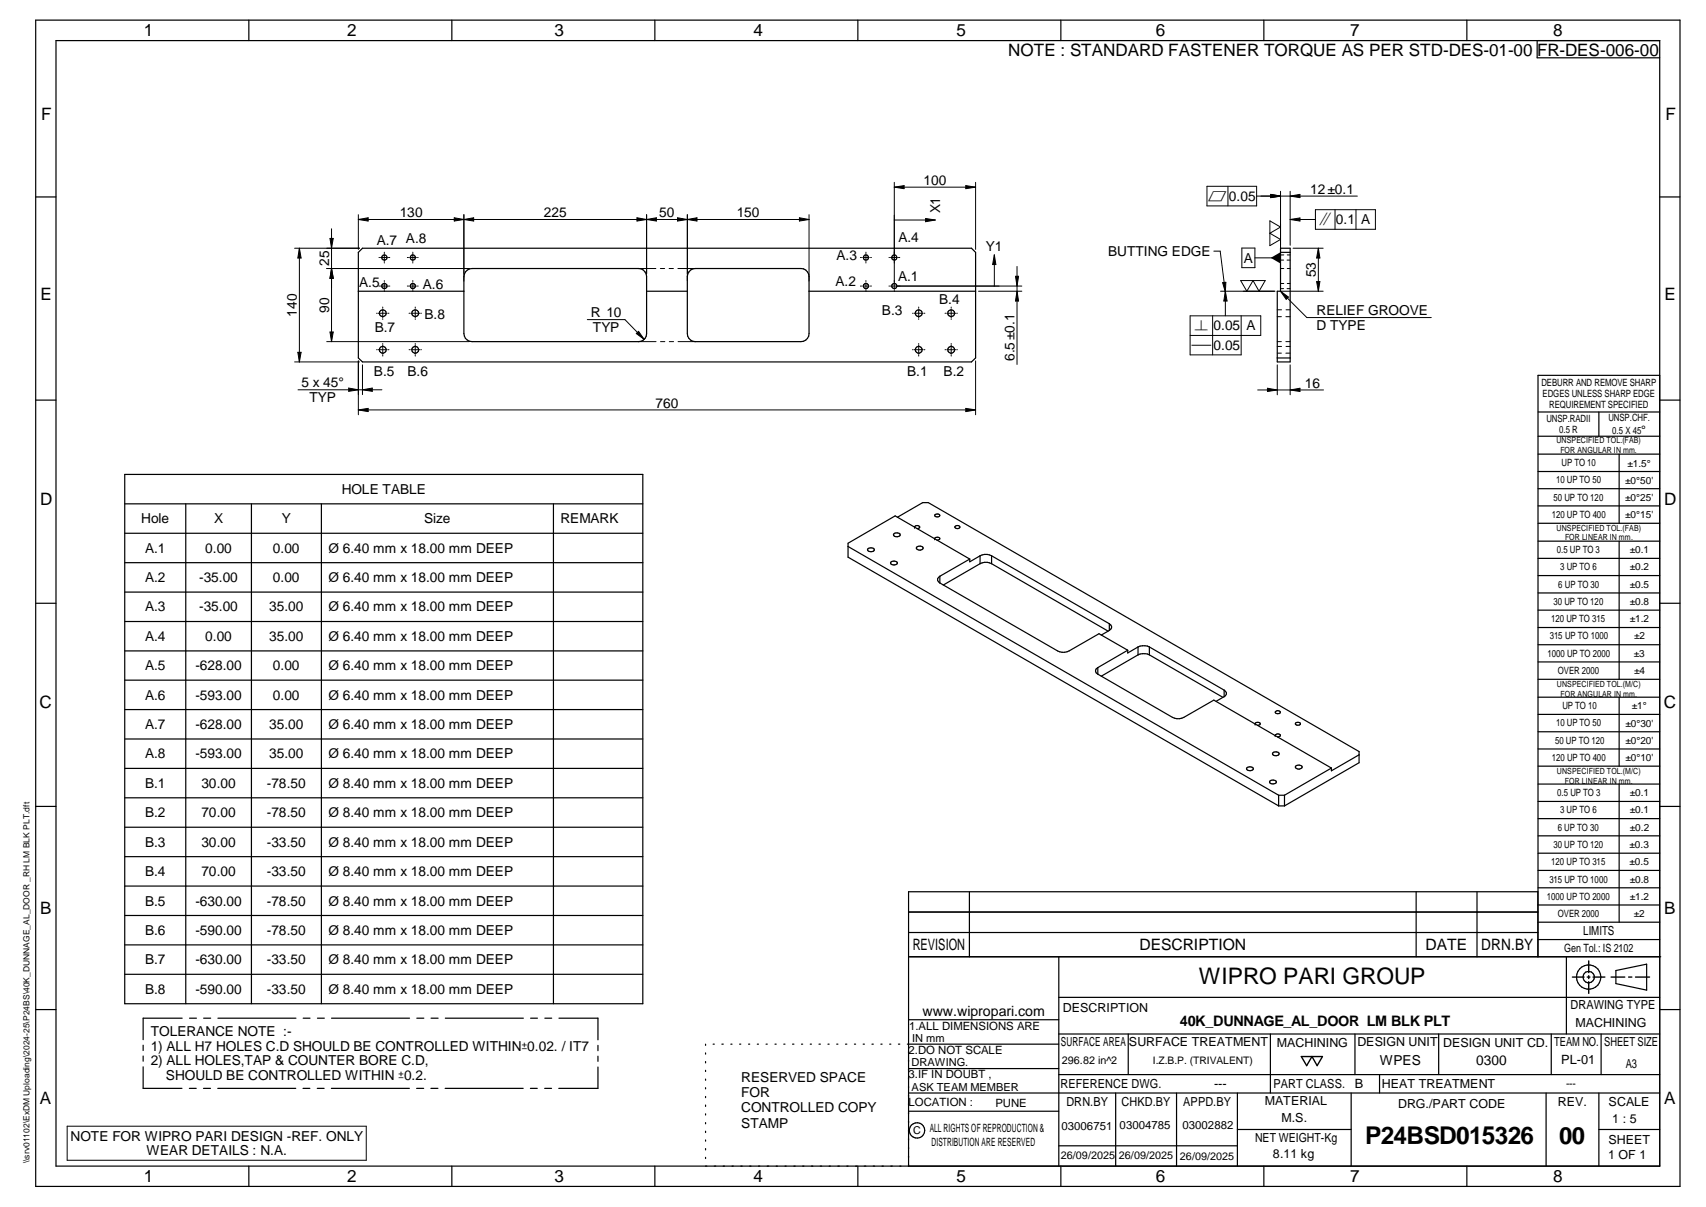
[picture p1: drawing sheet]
<svg xmlns="http://www.w3.org/2000/svg" width="420mm" height="297mm" viewBox="0 0 420 297" stroke-linecap="round" stroke-linejoin="round" font-family="sans-serif">
<g fill="none" stroke="#000" stroke-width=".3">
<path d="M8.8 5h405v287h-405zM13.8 10h395v277h-395zM61.3 5v5M111.3 5v5M161.3 5v5M211.3 5v5M261.3 5v5M311.3 5v5M361.3 5v5M378.6 10v4.2h30.2M8.8 48.5h5M408.8 48.5h5"/>
<path d="M88.3 62.1l1-1h150l1 1v26l-1 1h-150l-1-1zM88.3 71.7h25.9M114.6 66.9l1-.7 .7-.1h41a1.97 1.97 0 0 1 1.9 2v14a1.97 1.97 0 0 1-1.9 2h-41a2.03 2.03 0 0 1-2.1-2v-14zM159.2 71.7h10.1M170.1 66.5l1.2-.4h26a1.97 1.97 0 0 1 2 2v14a1.97 1.97 0 0 1-2 2h-26a1.97 1.97 0 0 1-2-2v-14l.1-.6zM199.3 71.7h41M315.4 62.1h2.3M315.4 61.1h2.3v28h-3.1v-17.4h.8zM8.8 98.5h5M314.6 88.1h3.1M408.8 92.4h-30v143.1M408.8 98.5h5"/>
<path d="M30.7 116.8h127.6v130.2h-127.6zM378.8 101.4h30M378.8 107.4h30M378.8 111.8h30M378.8 116h30M393.8 101.4v6M398.8 111.8v17M30.7 124h127.6M30.7 131.2h127.6M30.7 138.5h127.6M45.8 124v123M61.9 124v123"/>
<path d="M79.2 124v123M136.3 124v123M208.9 134.5l106 61.2M213.7 135.1l.6-.3a.78 .78 0 0 1 1 .5 .98 .98 0 0 1-1.7 0zM219.4 138.3l.6-.2a.67 .67 0 0 1 .9 .7l-.6 .2a.67 .67 0 0 1-.9-.7zM220.1 131.4l.6-.3a.68 .68 0 0 1 .9 .7l-.5 .3a.78 .78 0 0 1-1.1-.5zM221 127.3l6.2-3.6h1.4l106.1 61.3v2.7l-18.4 10.6M225.2 129.8h.1M225.2 129.7a.7 .7 0 0 1 .7-.4 .7 .7 0 0 1 .6 .5l-.7 .3M225.8 134.7l.5-.3a.78 .78 0 0 1 1.1 .5 .94 .94 0 0 1-.9 .5 .94 .94 0 0 1-.8-.5zM230.2 132.6h.1M230.2 132.5a.74 .74 0 0 1 1.3 .1l-.8 .3"/>
<path d="M230.3 126.7l.2-.2a.69 .69 0 0 1 1 .3 .72 .72 0 0 1-1.3 0zM235.2 129.5a.76 .76 0 0 1 1.2 .2 .62 .62 0 0 1-.6 .4 .62 .62 0 0 1-.6-.6zM238.8 137.6l-7.3 4.2M238.8 137.6l-18.3-10.6-11.6 6.7v3.4l106 61.2M241.4 136.8l-2.6 1.5v-.7M241.4 138.7l-9.1 5.3M241.4 136.8v1.9M241.4 138.7a3 3 0 0 1 2.8 0M244.2 138.7l28.7 16.6M244.2 136.8v1.9M244.2 136.8l29 16.7M244.2 136.8a3 3 0 0 0-2.8 0"/>
<path d="M378.8 120.3h30M378.8 124.5h30M378.8 128.8h30M378.8 133.2h30M378.8 137.4h30M398.8 133.2v34M8.8 148.5h5M30.7 145.7h127.6M30.7 153h127.6M231.5 143.5l29 16.7a3 3 0 0 0 2.8 0l7.4-4.2 7 4M231.5 141.8a.88 .88 0 0 0-.6 .8 .88 .88 0 0 0 .6 .9M231.5 141.8v1.7"/>
<path d="M273.2 153.5v1.7M273.2 153.5a.88 .88 0 0 1 .6 .8 .88 .88 0 0 1-.6 .9M273.2 155.2l-2 1.1M280.3 159.2l-2.6 1.5v-.7M280.3 159.2v2M283.1 159.2a3.3 3.3 0 0 0-2.8 0M283.1 159.2v2M283.1 159.2l18.4 10.6M378.8 141.6h30M378.8 145.9h30M378.8 150.2h30M378.8 154.4h30"/>
<path d="M378.8 158.7h30M408.8 148.5h5M30.7 160.2h127.6M30.7 167.4h127.6M30.7 174.6h127.6M270.4 165.9l18.3 10.6a3 3 0 0 0 2.9 0l7.3-4.2 29 16.7M270.4 164.3a.85 .85 0 0 0-.6 .8 .85 .85 0 0 0 .6 .8M270.4 164.3v1.6M277.7 160l-7.3 4.3M280.3 161.2l-9.1 5.2M280.3 161.2a3.3 3.3 0 0 1 2.8 0M283.1 161.2l18.1 10.4"/>
<path d="M301.5 169.8v1.7M301.5 169.8a.85 .85 0 0 1 .6 .8 .85 .85 0 0 1-.6 .9M301.5 171.5l-2 1.1M309.1 178.2h.1M309.1 178.1a.72 .72 0 0 1 1.3 0l-.1 .3-.6 .1M314.1 175.1a.76 .76 0 0 1 1.2 .2 .72 .72 0 0 1-1.2 0zM319.1 177.9l.2-.1a.68 .68 0 0 1 1 .3 .76 .76 0 0 1-1.3 0zM378.8 162.9h30M378.8 167.2h30M378.8 171.6h30M378.8 175.8h30M398.8 171.6v17"/>
<path d="M8.8 198.5h5M30.7 181.9h127.6M30.7 189.1h127.6M30.7 196.3h127.6M307.1 189l.6-.3a.67 .67 0 0 1 .9 .7l-.6 .3a.68 .68 0 0 1-.9-.7zM312.7 192.2l.6-.2a.68 .68 0 0 1 1 .7l-.6 .2a.78 .78 0 0 1-1-.5zM313.5 185.3l.5-.3a.78 .78 0 0 1 1 .5 .94 .94 0 0 1-1.6 0zM314.1 181a.7 .7 0 0 1 .6-.4 .7 .7 0 0 1 .6 .4l-.7 .4M314.1 181h.1M314.9 195.7h1.4M314.9 195.7v2.6M314.9 198.3h1.4"/>
<path d="M316.3 195.7v2.6M319.1 188.6l.6-.3a.67 .67 0 0 1 .9 .7 1 1 0 0 1-1.6-.2zM327.9 189l-11.6 6.7M334.7 185.8l-6.8 3.9v-.7M378.8 180.1h30M378.8 184.3h30M378.8 188.6h30M378.8 193h30M378.8 197.2h30M398.8 193v33.9M408.8 198.5h5M30.7 203.6h127.6"/>
<path d="M30.7 210.8h127.6M30.7 218.1h127.6M238.7 219.5v16M348.8 219.5v16M363.8 219.5v16M378.8 201.5h30M378.8 205.7h30M378.8 210h30M378.8 214.2h30M378.8 218.5h30M30.7 225.3h127.6M30.7 232.5h127.6"/>
<path d="M30.7 239.8h127.6M223.8 235.5h185.2M223.8 229.5h154.9M223.8 224.5h154.9M260.8 235.5v51.5M378.7 235.5v-16h-154.9v67.5M378.8 222.7h30M378.8 226.9h30M378.8 231.2h30M385.8 235.5v19M398 238.8l7.5-1.5v6.4l-7.5-1.6zM8.8 248.5h5"/>
<path d="M35.3 257.2v1.3M35.3 259.9v1.3M44.9 250.6h-9.6v5.3M46.7 250.6h1.7M50.2 250.6h1.7M53.7 250.6h19.2M74.7 250.6h1.7M78.2 250.6h1.7M81.6 250.6h19.3M102.6 250.6h1.8M106.2 250.6h1.7M109.7 250.6h19.2"/>
<path d="M130.7 250.6h1.7M134.2 250.6h1.7M137.7 250.6h9.6v5.3M147.3 257.3v1.3M147.3 259.9v1.3M173.8 257v.3M173.8 259.1v.3M175.6 257h.3M177.8 257h.3M180 257h.3M182.1 257h.3M184.4 257h.2"/>
<path d="M186.5 257h.3M188.7 257h.3M190.9 257h.3M193 257h.3M195.2 257h.3M197.4 257h.3M199.5 257h.3M201.7 257h.3M203.9 257h.3M206.1 257h.3M208.2 257h.4M210.4 257h.3"/>
<path d="M212.6 257h.3M214.7 257h.4M216.9 257h.3M219.1 257h.3M221.3 257h.3M223.8 251h37M260.8 257h-37.3M260.8 245.4h148M260.8 254.5h148M277.9 254.5v10M312.9 254.5v14.5M333.7 254.5v10"/>
<path d="M354.3 254.5v10M382 254.5v10M394.3 254.5v10M408.8 248.5h5M35.3 262.6v5.2h9.5M46.6 267.8h1.7M50.1 267.8h1.7M53.6 267.8h19.2M74.6 267.8h1.7M78.1 267.8h1.7M81.6 267.8h19.2M102.6 267.8h1.7"/>
<path d="M106.1 267.8h1.8M109.6 267.8h19.3M130.6 267.8h1.7M134.1 267.8h1.7M147.3 262.6v5.2h-9.7M173.8 261.2v.4M173.8 263.4v.3M173.8 265.6v.3M173.8 267.7v.3M173.8 269.8v.3M173.8 271.9v.4M173.8 274.1v.3"/>
<path d="M173.8 276.3v.3M173.8 278.4v.3M223.8 269h185M223.8 263h37M223.8 273.5h37M260.8 264.5h148M274.8 269v18M289.8 269v18M304.7 269v18M304.7 278h28.1M332.8 269v18M339.8 264.5v4.5"/>
<path d="M380.8 269v18M393.8 269v18M393.8 278h15M61.3 287v5M111.3 287v5M161.3 287v5M173.8 280.5v.3M173.8 282.7v.3M173.8 284.8v.3M211.3 287v5M260.8 282h43.9M261.3 287v5"/>
<path d="M311.3 287v5M361.3 287v5"/>
<circle cx="94.3" cy="77.1" r=".84"/>
<circle cx="94.7" cy="70.4" r=".64"/>
<circle cx="94.7" cy="63.4" r=".64"/>
<circle cx="101.7" cy="63.4" r=".64"/>
<circle cx="101.7" cy="70.4" r=".64"/>
<circle cx="102.3" cy="77.1" r=".84"/>
<circle cx="213.3" cy="70.4" r=".64"/>
<circle cx="213.3" cy="63.4" r=".64"/>
<circle cx="220.2" cy="70.4" r=".63"/>
<circle cx="220.3" cy="63.4" r=".63"/>
<circle cx="226.3" cy="77.1" r=".84"/>
<circle cx="234.3" cy="77.1" r=".84"/>
<circle cx="94.3" cy="86.1" r=".84"/>
<circle cx="102.3" cy="86.1" r=".84"/>
<circle cx="226.3" cy="86.1" r=".84"/>
<circle cx="234.3" cy="86.1" r=".84"/>
<circle cx="391.3" cy="240.5" r="2.99"/>
<circle cx="391.3" cy="240.5" r="1.41"/>
<circle cx="225.9" cy="278.2" r="1.89"/>
</g>
<g fill="none" stroke="#000" stroke-width=".25">
<path d="M81.3 58.7h.8l-.5 2.4zM81.6 56.3v27.8M88.3 52.8v8.6M88.3 54l2.4-.4v.8zM88.3 54h111M111.9 53.6l2.3 .4-2.3 .4zM114.2 54l2.5-.4v.8zM114.2 52.8v16.4M156.9 53.6l2.3 .4-2.3 .4zM159.2 52.8v14.6M159.2 54l2.5-.4v.8zM166.9 53.6l2.4 .4-2.4 .4z"/>
<path d="M169.3 52.8v16.4M169.3 54l2.4-.4v.8zM196.9 53.6l2.4 .4-2.4 .4zM199.3 52.8v16.4M220.2 44.9v26.2M220.2 46.1l2.5-.4v.7zM220.2 54.1h10.1M220.2 46.1h20.1M228 53.8l2.3 .3-2.3 .5zM237.9 45.7l2.4 .4-2.4 .3zM240.3 44.9v16.5M297.3 45.8h12.2v4.9h-12.2z"/>
<path d="M302.4 45.8v4.9M309.5 48.3h24.8M312.7 54.4l2.7 1.5-2.7 1.5 2.7 1.5-2.7 1.6zM313 47.8l2.4 .5-2.4 .3zM315.4 47.1v14.5M317.7 47.1v13.3M317.7 48.3l2.5-.5v.8zM317.7 54h6.3M317.7 54l2.5-.4v.8zM324 51.6h14.7v4.8h-14.7zM328.8 51.6v4.8M334 51.6v4.8"/>
<path d="M72.5 61.1h16.1M73.7 61.1l.5 2.4h-.8zM73.7 61.1v28M80.5 66.1h35.1M81.6 66.1l.5 2.4h-.8zM92.7 77.1h.2M93.2 77.1h.1M93.3 63.4h.2M93.3 70.4h.2M93.5 77.1h1.5M93.6 63.4h.1M93.6 70.4h.1"/>
<path d="M93.9 63.4h1.5M93.9 70.4h1.5M94.3 75.6v.1M94.3 76v.1M94.3 76.4v1.4M94.3 78.1v.1M94.3 78.4v.2M94.6 64.3v.1M94.6 64.6v.1M94.6 62.1v.1M94.6 62.4h.1M94.6 62.7v1.4"/>
<path d="M94.6 71.3v.1M94.6 71.6v.1M94.6 69v.2M94.6 69.3v.1M94.6 69.7v1.4M95.2 77.1h.2M95.6 63.4h.1M95.6 77.1h.2M95.6 70.4h.1M95.9 63.4h.1M95.9 70.4h.1M100.3 63.4h.1"/>
<path d="M100.3 70.4h.1M100.6 63.4h.1M100.6 70.4h.1M100.7 77.1h.2M101 63.4h1.4M101 70.4h1.4M101.2 77.1h.1M101.5 77.1h1.5M101.7 62.7v1.4M101.7 62.1v.1M101.7 62.4h.1M101.7 64.3v.1"/>
<path d="M101.7 64.6v.1M101.7 69.7v1.4M101.7 69v.2M101.7 69.3v.1M101.7 71.3v.1M101.7 71.6v.1M102.3 75.6v.1M102.3 76v.1M102.3 76.4v1.4M102.3 78.1v.1M102.3 78.4v.2M102.6 63.4h.1"/>
<path d="M102.6 70.4h.1M102.9 63.4h.1M102.9 70.4h.1M103.2 77.1h.2M103.6 77.1h.2M144.6 78.7h9.3l4.8 4.8M157.3 66.1h4.2M162.6 66.1h1.1M164.8 66.1h1.1M167 66.1h4.3M211.9 70.4h.1M211.9 63.4h.1"/>
<path d="M212.2 70.4h.1M212.2 63.4h.1M212.5 70.4h1.5M212.5 63.4h1.5M213.3 69v.2M213.3 69.3v.1M213.3 69.7v1.4M213.3 71.3v.1M213.3 71.6v.1M213.3 62.1v.1M213.3 62.4h.1M213.3 62.7v1.4"/>
<path d="M213.3 64.3v.1M213.3 64.6v.1M214.2 70.4h.1M214.2 63.4h.1M214.5 70.4h.1M214.5 63.4h.1M218.9 70.4h.2M218.9 63.4h.2M219.2 70.4h.1M219.2 63.4h.1M219.5 70.4h32.2M219.5 63.4h1.5"/>
<path d="M220.2 71.3v.1M220.2 71.6v.1M221.2 63.4h.1M221.5 63.4h.1M224.7 77.1h.2M225.2 77.1h.1M225.5 77.1h1.5M226.3 75.6v.1M226.3 76v.1M226.3 78.1v.1M226.3 78.4v.2M226.3 76.4v1.4"/>
<path d="M227.2 77.1h.2M227.6 77.1h.2M232.7 77.1h.2M233.2 77.1h.1M233.5 77.1h1.5M234.3 75.6v.1M234.3 76v.1M234.3 76.4v1.4M234.3 78.1v.1M234.3 78.4v.2M235.2 77.1h.2M235.6 77.1h.2"/>
<path d="M241 71.7h10.7M244.9 62.7v7.7M244.9 62.7l.4 2.4h-.8zM250.1 68h.8l-.4 2.4zM250.5 65.6v24.1M250.5 71.7l.4 2.4h-.8zM298.7 77.7v9.6M298.9 61.8h1.6l1.3 10.1M300.6 71.7h13.4M301.1 69.6l.8-.1-.1 2.4zM301.8 71.7l.4 2.4h-.8zM301.8 71.7v6"/>
<path d="M305.6 69h6l-1.5 2.7-1.5-2.7-1.5 2.7zM305.7 77.7v9.6h-12.6v-9.6h17.4v4.9l-17.4-.1M305.8 61h3.3v4.9h-3.3zM309.1 63.5h6.3M314.6 76.2h1M314.6 77.9h1M315.3 71.7h10.6M315.4 69.8h.8M315.4 71h.7M315.4 66.1h.8M315.4 62.7h.8M315.4 71.7l1.9 1.4-.5 .6z"/>
<path d="M315.4 64h.7M315.4 71.7l6.4 6.4h30.7M316.7 77.9h1M316.7 76.2h1M317 71h.7M317 64h.7M317 69.8h.7M317 66.1h.7M317 62.7h.7M318.5 61.1h7.4M324.3 69.3h.8l-.4 2.4zM324.7 61.1l.4 2.4h-.8z"/>
<path d="M324.7 61.1v10.6M72.5 89.1h16.1M73.4 86.7h.8l-.5 2.4zM73.4 95.9h20.7M80.5 84.1h35.1M81.3 81.7h.8l-.5 2.4zM85.9 95.5l2.4 .4-2.4 .4zM88.3 88.8v13.3M89.3 95.9l2.4-.4v.8zM89.3 89.8v7.3M92.7 86.1h.2M93.2 86.1h.1"/>
<path d="M93.5 86.1h1.5M94.3 84.5v.3M94.3 85v.1M94.3 85.3v1.5M94.3 87v.2M94.3 87.4v.2M95.2 86.1h.2M95.6 86.1h.2M100.7 86.1h.2M101.2 86.1h.1M101.5 86.1h1.5M102.3 84.5v.3"/>
<path d="M102.3 85v.1M102.3 85.3v1.5M102.3 87v.2M102.3 87.4v.2M103.2 86.1h.2M103.6 86.1h.2M156.7 82.1l.6-.6 1.4 2zM157.3 84.1h4.3M162.7 84.1h1M164.8 84.1h1.1M167 84.1h4.3M224.7 86.1h.2"/>
<path d="M225.2 86.1h.1M225.5 86.1h1.5M226.3 84.5v.3M226.3 85v.1M226.3 87v.2M226.3 87.4v.2M226.3 85.3v1.5M227.2 86.1h.2M227.6 86.1h.2M232.7 86.1h.2M233.2 86.1h.1M233.5 86.1h1.5"/>
<path d="M234.3 84.5v.3M234.3 85v.1M234.3 85.3v1.5M234.3 87v.2M234.3 87.4v.2M235.2 86.1h.2M235.6 86.1h.2M240.3 88.8v13.3M309.7 96h16.3M312.2 95.5l2.4 .5-2.4 .4zM314.6 85.3h1M314.6 86.9h1"/>
<path d="M314.6 84.1h1M314.6 89.8v7.4M316.7 86.9h1M316.7 84.1h1M316.7 85.3h1M317.7 89.8v7.4M317.7 96l2.5-.5v.9zM88.3 100.9l2.4-.4v.8zM88.3 100.9h152M237.9 100.5l2.4 .4-2.4 .4zM16.5 277.2h73.7v8.3h-73.7z"/>
</g>
<path d="M391.3 236.5v2.9M387.3 240.5h2.8M390.9 240.5h.7M391.3 240.1v.7M391.3 241.6v2.9M392.3 240.5h3M396.8 240.5h3.4M401.1 240.5h.8M402.8 240.5h3.5M320.5 260h5.2l-1.3 2.3-1.3-2.3-1.3 2.3z" fill="none" stroke="#000" stroke-width=".34"/>
<g fill="#000">
<path d="M81.3 58.7h.8l-.5 2.4zM88.3 54l2.4-.4v.8zM111.9 53.6l2.3 .4-2.3 .4zM114.2 54l2.5-.4v.8zM156.9 53.6l2.3 .4-2.3 .4zM159.2 54l2.5-.4v.8zM166.9 53.6l2.4 .4-2.4 .4zM169.3 54l2.4-.4v.8zM196.9 53.6l2.4 .4-2.4 .4zM220.2 46.1l2.5-.4v.7zM228 53.8l2.3 .3-2.3 .5zM237.9 45.7l2.4 .4-2.4 .3z"/>
<path d="M313 47.8l2.4 .5-2.4 .3zM317.7 48.3l2.5-.5v.8zM317.7 54l2.5-.4v.8zM73.7 61.1l.5 2.4h-.8zM81.6 66.1l.5 2.4h-.8zM244.9 62.7l.4 2.4h-.8zM250.5 71.7l.4 2.4h-.8zM250.1 68h.8l-.4 2.4zM301.1 69.6l.8-.1-.1 2.4zM301.8 71.7l.4 2.4h-.8zM313 63.5l2.4-1.4v2.8zM315.4 71.7l1.9 1.4-.5 .6z"/>
<path d="M324.7 61.1l.4 2.4h-.8zM324.3 69.3h.8l-.4 2.4zM73.4 86.7h.8l-.5 2.4zM81.3 81.7h.8l-.5 2.4zM85.9 95.5l2.4 .4-2.4 .4zM89.3 95.9l2.4-.4v.8zM157.3 81.5l1.4 2-2-1.4zM312.2 95.5l2.4 .5-2.4 .4zM317.7 96l2.5-.5v.9zM88.3 100.9l2.4-.4v.8zM237.9 100.5l2.4 .4-2.4 .4z"/>
</g>
<text font-size="6" x="336.2" y="281.6">P24BSD015326</text>
<text font-size="5.9" x="384" y="281.6">00</text>
<text font-size="5.6" x="295.3" y="242.2">WIPRO PARI GROUP</text>
<g font-size="4.2">
<text x="35.4" y="9">1</text>
<text x="85.5" y="8.9">2</text>
<text x="136.6" y="9">3</text>
<text x="185.6" y="9">4</text>
<text x="235.6" y="9">5</text>
<text x="284.6" y="8.8">6</text>
<text x="332.6" y="9">7</text>
<text x="382.6" y="9">8</text>
<text x="248.3" y="13.8">NOTE : STANDARD FASTENER TORQUE AS PER STD-DES-01-00 FR-DES-006-00</text>
<text x="10.1" y="29.6">F</text>
<text x="410.2" y="29.6">F</text>
<text x="9.9" y="73.9">E</text>
<text x="409.9" y="73.9">E</text>
<text x="9.9" y="124.2">D</text>
<text x="409.9" y="124.2">D</text>
<text x="9.7" y="174.3">C</text>
<text x="409.7" y="174.3">C</text>
<text x="9.9" y="225">B</text>
<text x="409.8" y="225">B</text>
<text x="9.8" y="271.7">A</text>
<text x="409.8" y="271.7">A</text>
<text x="35.4" y="291">1</text>
<text x="85.5" y="290.9">2</text>
<text x="136.6" y="291">3</text>
<text x="185.6" y="291">4</text>
<text x="235.6" y="291">5</text>
<text x="284.6" y="290.8">6</text>
<text x="332.6" y="291">7</text>
<text x="382.6" y="291">8</text>
</g>
<g font-size="3.9">
<text x="224.8" y="233.8">REVISION</text>
<text x="280.7" y="233.8">DESCRIPTION</text>
<text x="351.1" y="233.8">DATE</text>
<text x="364.8" y="233.8">DRN.BY</text>
</g>
<g font-size="3.7">
<text x="297.5" y="49.4">r</text>
<text x="324.9" y="55.2">i</text>
<text x="294.2" y="81.3">n</text>
<text x="293.4" y="86.1">t</text>
</g>
<text font-size="3.6" x="290.6" y="252.6">40K_DUNNAGE_AL_DOOR LM BLK PLT</text>
<text font-size="3.5" x="227.2" y="250">www.wipropari.com</text>
<g font-size="3.4">
<text x="227.4" y="45.5">100</text>
<text x="322.7" y="47.7">12±0.1</text>
<text x="98.5" y="53.4">130</text>
<text x="133.9" y="53.4">225</text>
<text x="162.4" y="53.4">50</text>
<text x="181.4" y="53.4">150</text>
<text x="231.6" y="52.5" transform="rotate(-90 231.6 52.5)">X1</text>
<text x="302.7" y="49.4">0.05</text>
<text x="221.3" y="59.5">A.4</text>
<text x="329" y="55.2">0.1 A</text>
<text x="81.1" y="65.4" transform="rotate(-90 81.1 65.4)">25</text>
<text x="92.8" y="60.2">A.7 A.8</text>
<text x="206" y="63.9">A.3</text>
<text x="242.8" y="61.9">Y1</text>
<text x="272.9" y="63">BUTTING EDGE</text>
<text x="306.3" y="64.6">A</text>
<text x="88.5" y="70.7">A.5</text>
<text x="104.1" y="71.1">A.6</text>
<text x="205.8" y="70.5">A.2</text>
<text x="221.2" y="69.2">A.1</text>
<text x="324.1" y="68.3" transform="rotate(-90 324.1 68.3)">53</text>
<text x="73.1" y="77.9" transform="rotate(-90 73.1 77.9)">140</text>
<text x="81.1" y="77" transform="rotate(-90 81.1 77)">90</text>
<text x="217.2" y="77.6">B.3</text>
<text x="231.3" y="74.9">B.4</text>
<text x="324.3" y="77.6">RELIEF GROOVE</text>
<text x="92.3" y="81.7">B.7</text>
<text x="104.6" y="78.6">B.8</text>
<text x="145.5" y="78.1">R 10</text>
<text x="146" y="81.7">TYP</text>
<text x="298.9" y="81.3">0.05 A</text>
<text x="324.3" y="81.2">D TYPE</text>
<text x="249.9" y="88.9" transform="rotate(-90 249.9 88.9)">6.5±0.1</text>
<text x="298.9" y="86.1">0.05</text>
<text x="74.2" y="95.3">5 x 45°</text>
<text x="92.1" y="92.5">B.5</text>
<text x="100.4" y="92.5">B.6</text>
<text x="223.4" y="92.5">B.1</text>
<text x="232.4" y="92.6">B.2</text>
<text x="321.4" y="95.4">16</text>
<text x="76.2" y="98.9">TYP</text>
<text x="161.4" y="100.3">760</text>
<text x="84.1" y="121.5">HOLE TABLE</text>
<text x="34.8" y="128.7">Hole</text>
<text x="52.7" y="128.7">X</text>
<text x="69.4" y="128.7">Y</text>
<text x="104.5" y="128.7">Size</text>
<text x="138" y="128.7">REMARK</text>
<text x="35.7" y="136">A.1</text>
<text x="50.5" y="136">0.00</text>
<text x="67.2" y="136">0.00</text>
<text x="80.9" y="136">Ø 6.40 mm x 18.00 mm DEEP</text>
<text x="35.7" y="143.2">A.2</text>
<text x="49.1" y="143.2">-35.00</text>
<text x="67.2" y="143.2">0.00</text>
<text x="80.9" y="143.2">Ø 6.40 mm x 18.00 mm DEEP</text>
<text x="35.7" y="150.5">A.3</text>
<text x="49.1" y="150.5">-35.00</text>
<text x="66.3" y="150.5">35.00</text>
<text x="80.9" y="150.5">Ø 6.40 mm x 18.00 mm DEEP</text>
<text x="35.7" y="157.7">A.4</text>
<text x="50.5" y="157.7">0.00</text>
<text x="66.3" y="157.7">35.00</text>
<text x="80.9" y="157.7">Ø 6.40 mm x 18.00 mm DEEP</text>
<text x="35.7" y="164.9">A.5</text>
<text x="48.1" y="164.9">-628.00</text>
<text x="67.2" y="164.9">0.00</text>
<text x="80.9" y="164.9">Ø 6.40 mm x 18.00 mm DEEP</text>
<text x="35.7" y="172.2">A.6</text>
<text x="48.1" y="172.2">-593.00</text>
<text x="67.2" y="172.2">0.00</text>
<text x="80.9" y="172.2">Ø 6.40 mm x 18.00 mm DEEP</text>
<text x="35.7" y="179.4">A.7</text>
<text x="48.1" y="179.4">-628.00</text>
<text x="66.3" y="179.4">35.00</text>
<text x="80.9" y="179.4">Ø 6.40 mm x 18.00 mm DEEP</text>
<text x="35.7" y="186.6">A.8</text>
<text x="48.1" y="186.6">-593.00</text>
<text x="66.3" y="186.6">35.00</text>
<text x="80.9" y="186.6">Ø 6.40 mm x 18.00 mm DEEP</text>
<text x="35.7" y="193.9">B.1</text>
<text x="49.6" y="193.9">30.00</text>
<text x="65.7" y="193.9">-78.50</text>
<text x="80.9" y="193.9">Ø 8.40 mm x 18.00 mm DEEP</text>
<text x="35.7" y="201.1">B.2</text>
<text x="49.6" y="201.1">70.00</text>
<text x="65.7" y="201.1">-78.50</text>
<text x="80.9" y="201.1">Ø 8.40 mm x 18.00 mm DEEP</text>
<text x="35.7" y="208.4">B.3</text>
<text x="49.6" y="208.4">30.00</text>
<text x="65.7" y="208.4">-33.50</text>
<text x="80.9" y="208.4">Ø 8.40 mm x 18.00 mm DEEP</text>
<text x="35.7" y="215.6">B.4</text>
<text x="49.6" y="215.6">70.00</text>
<text x="65.7" y="215.6">-33.50</text>
<text x="80.9" y="215.6">Ø 8.40 mm x 18.00 mm DEEP</text>
<text x="35.7" y="222.8">B.5</text>
<text x="48.1" y="222.8">-630.00</text>
<text x="65.7" y="222.8">-78.50</text>
<text x="80.9" y="222.8">Ø 8.40 mm x 18.00 mm DEEP</text>
<text x="35.7" y="230.1">B.6</text>
<text x="48.1" y="230.1">-590.00</text>
<text x="65.7" y="230.1">-78.50</text>
<text x="80.9" y="230.1">Ø 8.40 mm x 18.00 mm DEEP</text>
<text x="35.7" y="237.3">B.7</text>
<text x="48.1" y="237.3">-630.00</text>
<text x="65.7" y="237.3">-33.50</text>
<text x="80.9" y="237.3">Ø 8.40 mm x 18.00 mm DEEP</text>
<text x="35.7" y="244.5">B.8</text>
<text x="48.1" y="244.5">-590.00</text>
<text x="65.7" y="244.5">-33.50</text>
<text x="80.9" y="244.5">Ø 8.40 mm x 18.00 mm DEEP</text>
<text x="37.1" y="254.9">TOLERANCE NOTE :-</text>
<text x="37.1" y="258.5">1) ALL H7 HOLES C.D SHOULD BE CONTROLLED WITHINu0.02. / IT7</text>
<text x="37.1" y="262.1">2) ALL HOLES,TAP &amp; COUNTER BORE C.D,</text>
<text x="339.8" y="262.2">WPES</text>
<text x="363.6" y="262">0300</text>
<text x="40.9" y="265.7">SHOULD BE CONTROLLED WITHIN u0.2.</text>
<text x="182.6" y="266.2">RESERVED SPACE</text>
<text x="182.6" y="270">FOR</text>
<text x="182.6" y="273.7">CONTROLLED COPY</text>
<text x="17.4" y="280.8">NOTE FOR WIPRO PARI DESIGN -REF. ONLY</text>
<text x="182.6" y="277.5">STAMP</text>
<text x="36.1" y="284.4">WEAR DETAILS : N.A.</text>
</g>
<g font-size="3.1">
<text x="389.9" y="230.2">LIMITS</text>
<text x="261.8" y="249">DESCRIPTION</text>
<text x="386.8" y="248.4">DRAWING TYPE</text>
<text x="261.3" y="257.5">SURFACE AREA</text>
<text x="278" y="257.5">SURFACE TREATMENT</text>
<text x="314.5" y="257.6">MACHINING</text>
<text x="334.3" y="257.5">DESIGN UNIT</text>
<text x="355.4" y="257.6">DESIGN UNIT CD.</text>
<text x="382.8" y="257.3">TEAM NO.</text>
<text x="388" y="252.8">MACHINING</text>
<text x="395.1" y="257.4">SHEET SIZE</text>
<text x="384.5" y="261.9">PL-01</text>
<text x="400.4" y="262.8">A3</text>
<text x="261.2" y="267.8">REFERENCE DWG.</text>
<text x="299" y="267.8">---</text>
<text x="313.6" y="267.7">PART CLASS.</text>
<text x="333.7" y="267.7">B</text>
<text x="340.3" y="267.7">HEAT TREATMENT</text>
<text x="262.6" y="272.2">DRN.BY</text>
<text x="276.2" y="272.1">CHKD.BY</text>
<text x="291.4" y="272.2">APPD.BY</text>
<text x="311.5" y="272">MATERIAL</text>
<text x="344.3" y="272.6">DRG./PART CODE</text>
<text x="383.7" y="272.2">REV.</text>
<text x="396.2" y="272.3">SCALE</text>
<text x="309.1" y="280.9">NET WEIGHT-Kg</text>
<text x="315.6" y="276.1">M.S.</text>
<text x="396.1" y="281.4">SHEET</text>
<text x="397.1" y="276.4">1 : 5</text>
<text x="313.5" y="285.1">8.11 kg</text>
<text x="396.1" y="285.3">1 OF 1</text>
</g>
<text font-size="3" x="404.2" y="106.8">°</text>
<g font-size="2.8">
<text x="385.2" y="234.4">Gen Tol.: IS 2102</text>
<text x="223.9" y="253.4">1.ALL DIMENSIONS ARE</text>
<text x="223.8" y="259.3">2.DO NOT SCALE</text>
<text x="223.8" y="265.4">3.IF IN DOUBT ,</text>
<text x="223.8" y="272.2">LOCATION :</text>
<text x="245.1" y="272.4">PUNE</text>
<text x="229" y="278.7">ALL RIGHTS OF REPRODUCTION &amp;</text>
<text x="261.4" y="278">03006751</text>
<text x="275.7" y="277.7">03004785</text>
<text x="291.2" y="277.9">03002882</text>
<text x="229.4" y="282.1">DISTRIBUTION ARE RESERVED</text>
</g>
<g font-size="2.7">
<text x="224.7" y="256.4">IN mm</text>
<text x="224.5" y="262.4">DRAWING.</text>
<text x="261.5" y="261.9">296.82 in^2</text>
<text x="224.5" y="268.4">ASK TEAM MEMBER</text>
<text x="224.9" y="279.2">C</text>
<text x="261.3" y="285.2">26/09/2025</text>
<text x="275.6" y="285.2">26/09/2025</text>
<text x="290.6" y="285.4">26/09/2025</text>
</g>
<g font-size="2.5">
<text x="379.6" y="95">DEBURR AND REMOVE SHARP</text>
<text x="379.9" y="97.7">EDGES UNLESS SHARP EDGE</text>
<text x="381.5" y="100.5">REQUIREMENT SPECIFIED</text>
<text x="380.9" y="103.8">UNSP.RADII</text>
<text x="384" y="106.6">0.5 R</text>
<text x="396.1" y="103.6">UNSP.CHF.</text>
<text x="397.1" y="106.8">0.5 X 45</text>
<text x="383.2" y="119">10 UP TO 50</text>
<text x="384.6" y="114.7">UP TO 10</text>
<text x="400.3" y="119">±0°50'</text>
<text x="400.8" y="114.8">±1.5°</text>
<text x="382.6" y="123.2">50 UP TO 120</text>
<text x="400.3" y="123.2">±0°25'</text>
<text x="382.2" y="127.4">120 UP TO 400</text>
<text x="400.3" y="127.4">±0°15'</text>
<text x="383.4" y="136.1">0.5 UP TO 3</text>
<text x="401.4" y="136.1">±0.1</text>
<text x="384.2" y="140.4">3 UP TO 6</text>
<text x="401.4" y="140.3">±0.2</text>
<text x="382.6" y="148.8">30 UP TO 120</text>
<text x="383.8" y="144.6">6 UP TO 30</text>
<text x="401.4" y="148.9">±0.8</text>
<text x="401.4" y="144.7">±0.5</text>
<text x="382" y="153.1">120 UP TO 315</text>
<text x="401.4" y="153.1">±1.2</text>
<text x="381.2" y="161.6">1000 UP TO 2000</text>
<text x="381.7" y="157.4">315 UP TO 1000</text>
<text x="402.4" y="161.6">±3</text>
<text x="402.5" y="157.4">±2</text>
<text x="383.7" y="165.9">OVER 2000</text>
<text x="402.5" y="165.9">±4</text>
<text x="383.2" y="178.8">10 UP TO 50</text>
<text x="384.8" y="174.5">UP TO 10</text>
<text x="400.3" y="178.8">±0°30'</text>
<text x="401.9" y="174.6">±1°</text>
<text x="383" y="183">50 UP TO 120</text>
<text x="400.3" y="183.1">±0°20'</text>
<text x="382.2" y="187.3">120 UP TO 400</text>
<text x="400.3" y="187.3">±0°10'</text>
<text x="383.5" y="195.9">0.5 UP TO 3</text>
<text x="401.4" y="196">±0.1</text>
<text x="384.2" y="200.1">3 UP TO 6</text>
<text x="401.4" y="200.2">±0.1</text>
<text x="382.6" y="208.7">30 UP TO 120</text>
<text x="383.7" y="204.4">6 UP TO 30</text>
<text x="401.4" y="208.7">±0.3</text>
<text x="401.4" y="204.4">±0.2</text>
<text x="382" y="213">120 UP TO 315</text>
<text x="401.4" y="212.9">±0.5</text>
<text x="381" y="221.4">1000 UP TO 2000</text>
<text x="381.6" y="217.2">315 UP TO 1000</text>
<text x="401.4" y="221.4">±1.2</text>
<text x="401.4" y="217.2">±0.8</text>
<text x="383.7" y="225.7">OVER 2000</text>
<text x="402.4" y="225.7">±2</text>
<text x="283.9" y="261.9">I.Z.B.P. (TRIVALENT)</text>
<text x="385.7" y="267.5">---</text>
</g>
<g font-size="2.1">
<text x="383.3" y="109.1">UNSPECIFIED TOL.(FAB)</text>
<text x="384.3" y="111.4">FOR ANGULAR IN mm.</text>
<text x="383.4" y="130.6">UNSPECIFIED TOL.(FAB)</text>
<text x="385.4" y="133">FOR LINEAR IN mm.</text>
<text x="383.4" y="169">UNSPECIFIED TOL.(M/C)</text>
<text x="384.3" y="171.4">FOR ANGULAR IN mm.</text>
<text x="383.4" y="190.5">UNSPECIFIED TOL.(M/C)</text>
<text x="385.4" y="192.8">FOR LINEAR IN mm.</text>
<text x="7.2" y="286.3" transform="rotate(-90 7.2 286.3)">\\srv01102\ExDM Uploading\2024-25\P24BS\40K_DUNNAGE_AL_DOOR _RH LM BLK PLT.dft</text>
</g>
</svg>
